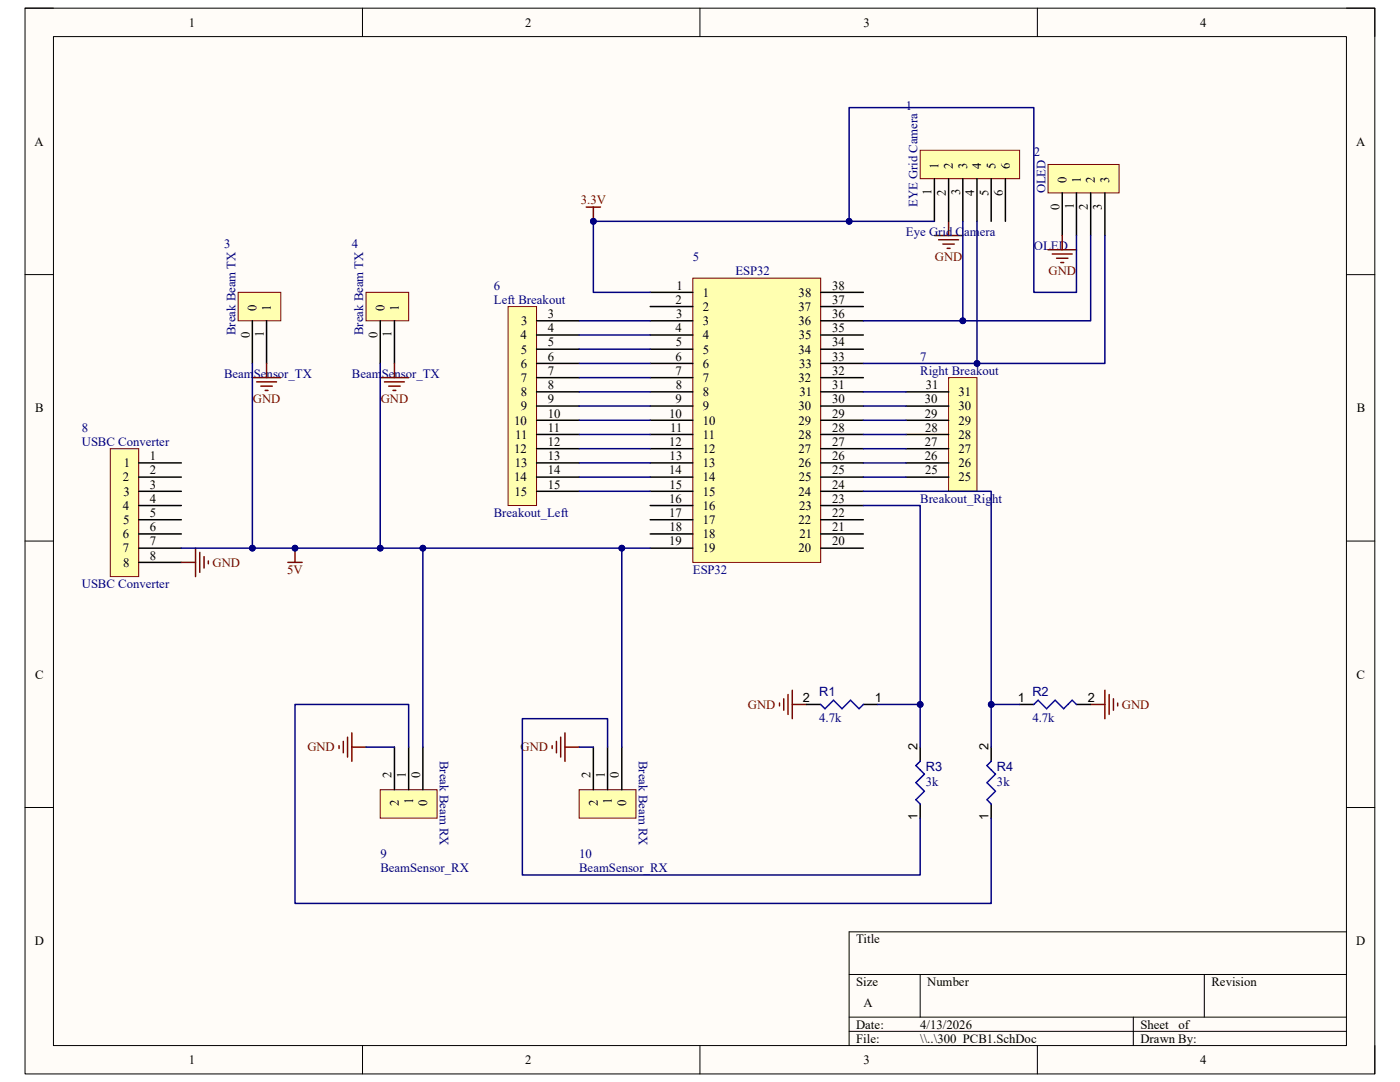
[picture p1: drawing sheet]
<svg xmlns="http://www.w3.org/2000/svg" width="279mm" height="216mm" viewBox="0 0 279 216" stroke-linecap="round" stroke-linejoin="round" font-family="sans-serif">
<path d="M5 1.6h269.4v212.7h-269.4z" fill-rule="evenodd" fill="#fffcf8"/>
<path d="M5 1.6h269.4v212.7h-269.4z" fill="none" stroke="#000" stroke-width=".2"/>
<path d="M10.7 7.3h258v201.3h-258z" fill-rule="evenodd" fill="#fffcf8"/>
<g fill="none" stroke="#000" stroke-width=".2">
<path d="M5 1.6h5.7M10.7 7.3h258v201.3h-258zM72.3 1.6v5.7M139.7 1.6v5.7M207 1.6v5.7M268.7 1.6h5.7v5.7M5 54.8h5.7M268.7 54.8h5.7M5 108h5.7M268.7 108h5.7M5 161.1h5.7M268.7 161.1h5.7"/>
<path d="M169.5 194.4h99.2M183.6 194.4v8.6M240.3 194.4v8.6M268.7 185.9h-99.2v22.7M72.3 208.6v5.7M139.7 208.6v5.7M169.5 203h99.2M169.5 205.8h99.2M207 208.6v5.7M226.2 203v5.6M274.4 208.6v5.7"/>
</g>
<path d="M138.3 55.5h25.5v56.7h-25.5z" fill-rule="evenodd" fill="#ffffb0"/>
<path d="M138.3 55.5h25.5v56.7h-25.5z" fill="none" stroke="#800000" stroke-width=".2"/>
<g fill="none" stroke="#000" stroke-width=".3">
<path d="M129.8 58.3h8.5M163.8 58.3h8.5M129.8 61.2h8.5M129.8 64h8.5M129.8 66.8h8.5M129.8 69.7h8.5M129.8 72.5h8.5M129.8 75.4h8.5M129.8 78.2h8.5M163.8 61.2h8.5M163.8 64h8.5M163.8 66.8h8.5"/>
<path d="M163.8 69.7h8.5M163.8 72.5h8.5M163.8 75.4h8.5M163.8 78.2h8.5M129.8 81h8.5M129.8 83.9h8.5M129.8 86.7h8.5M129.8 89.5h8.5M129.8 92.4h8.5M129.8 95.2h8.5M129.8 98h8.5M163.8 81h8.5"/>
<path d="M163.8 83.9h8.5M163.8 86.7h8.5M163.8 89.5h8.5M163.8 92.4h8.5M163.8 95.2h8.5M163.8 98h8.5M129.8 100.9h8.5M129.8 103.7h8.5M129.8 106.5h8.5M129.8 109.4h8.5M163.8 100.9h8.5M163.8 103.7h8.5"/>
<path d="M163.8 106.5h8.5M163.8 109.4h8.5"/>
</g>
<path d="M75.9 157.6h11.3v5.7h-11.3z" fill-rule="evenodd" fill="#ffffb0"/>
<path d="M75.9 157.6h11.3v5.7h-11.3z" fill="none" stroke="#800000" stroke-width=".2"/>
<path d="M78.7 149.1v8.5M81.6 149.1v8.5M84.4 149.1v8.5" fill="none" stroke="#000" stroke-width=".3"/>
<path d="M115.6 157.6h11.3v5.7h-11.3z" fill-rule="evenodd" fill="#ffffb0"/>
<path d="M115.6 157.6h11.3v5.7h-11.3z" fill="none" stroke="#800000" stroke-width=".2"/>
<path d="M118.4 149.1v8.5M121.3 149.1v8.5M124.1 149.1v8.5" fill="none" stroke="#000" stroke-width=".3"/>
<path d="M209.2 32.8h14.1v5.7h-14.1z" fill-rule="evenodd" fill="#ffffb0"/>
<path d="M209.2 32.8h14.1v5.7h-14.1z" fill="none" stroke="#800000" stroke-width=".2"/>
<path d="M212 38.5v8.5M214.8 38.5v8.5M217.7 38.5v8.5M220.5 38.5v8.5" fill="none" stroke="#000" stroke-width=".3"/>
<path d="M101.4 61.2h5.7v39.7h-5.7z" fill-rule="evenodd" fill="#ffffb0"/>
<path d="M101.4 61.2h5.7v39.7h-5.7z" fill="none" stroke="#800000" stroke-width=".2"/>
<g fill="none" stroke="#000" stroke-width=".3">
<path d="M107.1 64h8.5M107.1 66.8h8.5M107.1 69.7h8.5M107.1 72.5h8.5M107.1 75.4h8.5M107.1 78.2h8.5M107.1 81h8.5M107.1 83.9h8.5M107.1 86.7h8.5M107.1 89.5h8.5M107.1 92.4h8.5M107.1 95.2h8.5"/>
<path d="M107.1 98h8.5"/>
</g>
<path d="M189.3 75.4h5.7v22.6h-5.7z" fill-rule="evenodd" fill="#ffffb0"/>
<path d="M189.3 75.4h5.7v22.6h-5.7z" fill="none" stroke="#800000" stroke-width=".2"/>
<path d="M180.8 78.2h8.5M180.8 95.2h8.5M180.8 92.4h8.5M180.8 89.5h8.5M180.8 86.7h8.5M180.8 83.9h8.5M180.8 81h8.5" fill="none" stroke="#000" stroke-width=".3"/>
<g fill="none" stroke="#800000" stroke-width=".3">
<path d="M220.5 137.7v5.7M221.4 138.6v4M222.2 139.4v2.3M67.7 148.8v.6M68.5 147.9v2.3M69.4 147.1v4M70.2 146.2v5.7M70.2 149.1h2.9M110.2 148.8v.6M111 147.9v2.3M111.9 147.1v4M112.7 149.1h2.9"/>
<path d="M112.7 146.2v5.7M217.7 140.6h2.8M223.1 140.3v.6"/>
</g>
<path d="M47.5 58.3h8.5v5.7h-8.5z" fill-rule="evenodd" fill="#ffffb0"/>
<path d="M47.5 58.3h8.5v5.7h-8.5z" fill="none" stroke="#800000" stroke-width=".2"/>
<path d="M50.4 64v8.5M53.2 64v8.5" fill="none" stroke="#000" stroke-width=".3"/>
<path d="M73 58.3h8.6v5.7h-8.6z" fill-rule="evenodd" fill="#ffffb0"/>
<path d="M73 58.3h8.6v5.7h-8.6z" fill="none" stroke="#800000" stroke-width=".2"/>
<path d="M75.9 64v8.5M78.7 64v8.5" fill="none" stroke="#000" stroke-width=".3"/>
<g fill="none" stroke="#800000" stroke-width=".3">
<path d="M186.5 47h5.7M187.3 47.8h4M188.2 48.7h2.2M189 49.6h.6M189.3 44.2v2.8M50.4 75.4h5.6M51.2 76.2h4M52.1 77.1h2.2M52.9 77.9h.6M53.2 72.5v2.9M75.9 75.4h5.7M76.7 76.2h4"/>
<path d="M77.6 77.1h2.3M78.4 77.9h.6M78.7 72.5v2.9"/>
</g>
<path d="M183.6 30h19.9v5.7h-19.9z" fill-rule="evenodd" fill="#ffffb0"/>
<path d="M183.6 30h19.9v5.7h-19.9z" fill="none" stroke="#800000" stroke-width=".2"/>
<path d="M186.5 35.7v8.5M189.3 35.7v8.5M192.2 35.7v8.5M195 35.7v8.5M197.8 35.7v8.5M200.6 35.7v8.5" fill="none" stroke="#000" stroke-width=".3"/>
<path d="M22 89.5h5.7v25.6h-5.7z" fill-rule="evenodd" fill="#ffffb0"/>
<path d="M22 89.5h5.7v25.6h-5.7z" fill="none" stroke="#800000" stroke-width=".2"/>
<path d="M27.7 92.4h8.5M27.7 95.2h8.5M27.7 98h8.5M27.7 100.9h8.5M27.7 103.7h8.5M27.7 106.5h8.5M27.7 109.4h8.5M27.7 112.2h8.5" fill="none" stroke="#000" stroke-width=".3"/>
<path d="M36.2 112.2h2.8M39 109.4v5.7M39.9 110.2v4M40.7 111.1v2.2M41.6 111.9v.6M57.5 112.2h2.8M58.9 109.4v2.8" fill="none" stroke="#800000" stroke-width=".3"/>
<circle cx="58.9" cy="109.4" r=".57" fill="#000080"/>
<circle cx="58.9" cy="109.4" r=".57" fill="none" stroke="#000080" stroke-width=".2"/>
<path d="M117 41.3h2.8M118.4 41.3v2.9" fill="none" stroke="#800000" stroke-width=".3"/>
<circle cx="118.4" cy="44.2" r=".57" fill="#000080"/>
<circle cx="118.4" cy="44.2" r=".57" fill="none" stroke="#000080" stroke-width=".2"/>
<path d="M209.2 49.8h5.6M210 50.7h4M210.9 51.5h2.2M211.7 52.4h.6M212 47v2.8M156.4 139.4v2.3M157.3 138.6v4M158.1 137.7v5.7M155.6 140.3v.6M158.1 140.6h2.9" fill="none" stroke="#800000" stroke-width=".3"/>
<path d="M161 140.6h2.8M172.3 140.6h2.8M183.6 149.1v2.8M197.8 149.1v2.8M203.5 140.6h2.8M214.8 140.6h2.9M183.6 160.4v2.9M197.8 160.4v2.9" fill="none" stroke="#000" stroke-width=".3"/>
<path d="M163.8 140.6l.8 .8 1.7-1.7 1.7 1.7 1.7-1.7 1.7 1.7 .9-.8M183.6 151.9l-.8 .9 1.7 1.7-1.7 1.7 1.7 1.7-1.7 1.7 .8 .8M197.8 151.9l-.8 .9 1.7 1.7-1.7 1.7 1.7 1.7-1.7 1.7 .8 .8M206.3 140.6l.9-.9 1.7 1.7 1.7-1.7 1.7 1.7 1.7-1.7 .8 .9" fill="none" stroke="#00f" stroke-width=".3"/>
<g fill="none" stroke="#000080" stroke-width=".3">
<path d="M115.6 64h14.2M115.6 66.8h14.2M115.6 69.7h14.2M115.6 72.5h14.2M115.6 75.4h14.2M115.6 78.2h14.2M172.3 78.2h8.5M115.6 81h14.2M115.6 83.9h14.2M115.6 86.7h14.2M115.6 89.5h14.2M115.6 92.4h14.2"/>
<path d="M115.6 95.2h14.2M115.6 98h14.2M172.3 98h25.5v51.1M172.3 81h8.5M172.3 83.9h8.5M172.3 86.7h8.5M172.3 92.4h8.5M172.3 95.2h8.5M172.3 89.5h8.5M73.1 149.1h5.6M115.6 149.1h2.8M121.3 149.1v-5.7h-17.1v31.2h79.4v-11.3"/>
</g>
<circle cx="197.8" cy="140.6" r=".57" fill="#000080"/>
<circle cx="197.8" cy="140.6" r=".57" fill="none" stroke="#000080" stroke-width=".2"/>
<path d="M81.6 149.1v-8.5h-22.7v39.7h138.9v-17M197.8 140.6h5.7" fill="none" stroke="#000080" stroke-width=".3"/>
<circle cx="197.8" cy="140.6" r=".57" fill="#000080"/>
<circle cx="197.8" cy="140.6" r=".57" fill="none" stroke="#000080" stroke-width=".2"/>
<path d="M195 44.2v28.3" fill="none" stroke="#000080" stroke-width=".3"/>
<circle cx="195" cy="72.5" r=".57" fill="#000080"/>
<circle cx="195" cy="72.5" r=".57" fill="none" stroke="#000080" stroke-width=".2"/>
<path d="M124.1 109.4v39.7" fill="none" stroke="#000080" stroke-width=".3"/>
<circle cx="124.1" cy="109.4" r=".57" fill="#000080"/>
<circle cx="124.1" cy="109.4" r=".57" fill="none" stroke="#000080" stroke-width=".2"/>
<path d="M84.4 109.4v39.7" fill="none" stroke="#000080" stroke-width=".3"/>
<circle cx="84.4" cy="109.4" r=".57" fill="#000080"/>
<circle cx="84.4" cy="109.4" r=".57" fill="none" stroke="#000080" stroke-width=".2"/>
<path d="M75.9 72.5v36.9" fill="none" stroke="#000080" stroke-width=".3"/>
<circle cx="75.9" cy="109.4" r=".57" fill="#000080"/>
<circle cx="75.9" cy="109.4" r=".57" fill="none" stroke="#000080" stroke-width=".2"/>
<path d="M186.5 44.2h-68.1v14.1h11.4" fill="none" stroke="#000080" stroke-width=".3"/>
<circle cx="118.4" cy="44.2" r=".57" fill="#000080"/>
<circle cx="118.4" cy="44.2" r=".57" fill="none" stroke="#000080" stroke-width=".2"/>
<circle cx="169.5" cy="44.2" r=".57" fill="#000080"/>
<circle cx="169.5" cy="44.2" r=".57" fill="none" stroke="#000080" stroke-width=".2"/>
<path d="M50.4 72.5v36.9" fill="none" stroke="#000080" stroke-width=".3"/>
<circle cx="50.4" cy="109.4" r=".57" fill="#000080"/>
<circle cx="50.4" cy="109.4" r=".57" fill="none" stroke="#000080" stroke-width=".2"/>
<path d="M36.2 109.4h93.6" fill="none" stroke="#000080" stroke-width=".3"/>
<circle cx="50.4" cy="109.4" r=".57" fill="#000080"/>
<circle cx="50.4" cy="109.4" r=".57" fill="none" stroke="#000080" stroke-width=".2"/>
<circle cx="58.9" cy="109.4" r=".57" fill="#000080"/>
<circle cx="58.9" cy="109.4" r=".57" fill="none" stroke="#000080" stroke-width=".2"/>
<circle cx="75.9" cy="109.4" r=".57" fill="#000080"/>
<circle cx="75.9" cy="109.4" r=".57" fill="none" stroke="#000080" stroke-width=".2"/>
<circle cx="84.4" cy="109.4" r=".57" fill="#000080"/>
<circle cx="84.4" cy="109.4" r=".57" fill="none" stroke="#000080" stroke-width=".2"/>
<circle cx="124.1" cy="109.4" r=".57" fill="#000080"/>
<circle cx="124.1" cy="109.4" r=".57" fill="none" stroke="#000080" stroke-width=".2"/>
<path d="M169.5 44.2v-22.7h36.8v36.8h8.5v-11.3" fill="none" stroke="#000080" stroke-width=".3"/>
<circle cx="169.5" cy="44.2" r=".57" fill="#000080"/>
<circle cx="169.5" cy="44.2" r=".57" fill="none" stroke="#000080" stroke-width=".2"/>
<path d="M192.2 44.2v19.8h-19.9" fill="none" stroke="#000080" stroke-width=".3"/>
<circle cx="192.1" cy="64" r=".57" fill="#000080"/>
<circle cx="192.1" cy="64" r=".57" fill="none" stroke="#000080" stroke-width=".2"/>
<path d="M217.7 47v17h-25.5" fill="none" stroke="#000080" stroke-width=".3"/>
<circle cx="192.1" cy="64" r=".57" fill="#000080"/>
<circle cx="192.1" cy="64" r=".57" fill="none" stroke="#000080" stroke-width=".2"/>
<path d="M220.5 47v25.5h-48.2" fill="none" stroke="#000080" stroke-width=".3"/>
<circle cx="195" cy="72.5" r=".57" fill="#000080"/>
<circle cx="195" cy="72.5" r=".57" fill="none" stroke="#000080" stroke-width=".2"/>
<path d="M172.3 100.9h11.3v39.7" fill="none" stroke="#000080" stroke-width=".3"/>
<circle cx="183.6" cy="140.6" r=".57" fill="#000080"/>
<circle cx="183.6" cy="140.6" r=".57" fill="none" stroke="#000080" stroke-width=".2"/>
<path d="M175.1 140.6h8.5v8.5" fill="none" stroke="#000080" stroke-width=".3"/>
<circle cx="183.6" cy="140.6" r=".57" fill="#000080"/>
<circle cx="183.6" cy="140.6" r=".57" fill="none" stroke="#000080" stroke-width=".2"/>
<g font-size="2.5">
<text x="37.7" y="5.3">1</text>
<text x="104.8" y="5.3">2</text>
<text x="172.3" y="5.3">3</text>
<text x="239.5" y="5.3">4</text>
<text x="6.9" y="29.1">A</text>
<text x="270.6" y="29.1">A</text>
<text x="187.3" y="33.7" transform="rotate(-90 187.3 33.7)">1</text>
<text x="190.2" y="33.7" transform="rotate(-90 190.2 33.7)">2</text>
<text x="193" y="33.7" transform="rotate(-90 193 33.7)">3</text>
<text x="195.8" y="33.7" transform="rotate(-90 195.8 33.7)">4</text>
<text x="198.7" y="33.7" transform="rotate(-90 198.7 33.7)">5</text>
<text x="201.5" y="33.7" transform="rotate(-90 201.5 33.7)">6</text>
<text x="185.9" y="38.9" transform="rotate(-90 185.9 38.9)">1</text>
<text x="188.8" y="39.1" transform="rotate(-90 188.8 39.1)">2</text>
<text x="191.6" y="39" transform="rotate(-90 191.6 39)">3</text>
<text x="194.4" y="39.1" transform="rotate(-90 194.4 39.1)">4</text>
<text x="197.3" y="39" transform="rotate(-90 197.3 39)">5</text>
<text x="200.1" y="39.1" transform="rotate(-90 200.1 39.1)">6</text>
<text x="211.5" y="42" transform="rotate(-90 211.5 42)">0</text>
<text x="212.9" y="36.5" transform="rotate(-90 212.9 36.5)">0</text>
<text x="214.3" y="41.7" transform="rotate(-90 214.3 41.7)">1</text>
<text x="215.7" y="36.5" transform="rotate(-90 215.7 36.5)">1</text>
<text x="217.1" y="41.9" transform="rotate(-90 217.1 41.9)">2</text>
<text x="218.5" y="36.5" transform="rotate(-90 218.5 36.5)">2</text>
<text x="219.9" y="41.8" transform="rotate(-90 219.9 41.8)">3</text>
<text x="221.4" y="36.5" transform="rotate(-90 221.4 36.5)">3</text>
<text x="135" y="57.8">1</text>
<text x="140.3" y="59.2">1</text>
<text x="159.4" y="59.2">38</text>
<text x="166.1" y="57.8">38</text>
<text x="51.2" y="62" transform="rotate(-90 51.2 62)">0</text>
<text x="54.1" y="62" transform="rotate(-90 54.1 62)">1</text>
<text x="76.8" y="62" transform="rotate(-90 76.8 62)">0</text>
<text x="79.6" y="62" transform="rotate(-90 79.6 62)">1</text>
<text x="104" y="64.9">3</text>
<text x="109.3" y="63.5">3</text>
<text x="134.8" y="60.6">2</text>
<text x="134.9" y="63.5">3</text>
<text x="140.3" y="62.1">2</text>
<text x="140.3" y="64.9">3</text>
<text x="159.3" y="64.9">36</text>
<text x="159.3" y="62.1">37</text>
<text x="166.1" y="63.5">36</text>
<text x="166.1" y="60.6">37</text>
<text x="49.8" y="67.5" transform="rotate(-90 49.8 67.5)">0</text>
<text x="52.7" y="67.2" transform="rotate(-90 52.7 67.2)">1</text>
<text x="75.3" y="67.5" transform="rotate(-90 75.3 67.5)">0</text>
<text x="78.1" y="67.2" transform="rotate(-90 78.1 67.2)">1</text>
<text x="103.9" y="67.7">4</text>
<text x="104" y="70.6">5</text>
<text x="109.3" y="66.3">4</text>
<text x="109.3" y="69.1">5</text>
<text x="109.3" y="72">6</text>
<text x="134.8" y="66.3">4</text>
<text x="134.8" y="72">6</text>
<text x="134.9" y="69.1">5</text>
<text x="140.3" y="67.7">4</text>
<text x="140.3" y="70.6">5</text>
<text x="159.3" y="70.6">34</text>
<text x="159.4" y="67.7">35</text>
<text x="166.1" y="72">33</text>
<text x="166.1" y="69.1">34</text>
<text x="166.1" y="66.3">35</text>
<text x="103.9" y="73.4">6</text>
<text x="103.9" y="76.2">7</text>
<text x="109.3" y="74.8">7</text>
<text x="109.3" y="77.6">8</text>
<text x="134.8" y="74.8">7</text>
<text x="134.9" y="77.6">8</text>
<text x="140.3" y="73.4">6</text>
<text x="140.3" y="76.2">7</text>
<text x="159.3" y="76.2">32</text>
<text x="159.5" y="73.4">33</text>
<text x="166.1" y="77.6">31</text>
<text x="166.1" y="74.8">32</text>
<text x="184.8" y="77.6">31</text>
<text x="7" y="82.3">B</text>
<text x="103.9" y="81.9">9</text>
<text x="104" y="79">8</text>
<text x="109.3" y="80.5">9</text>
<text x="109.3" y="83.3">10</text>
<text x="133.5" y="83.3">10</text>
<text x="134.8" y="80.5">9</text>
<text x="140.3" y="79">8</text>
<text x="140.3" y="81.9">9</text>
<text x="159.3" y="81.9">30</text>
<text x="159.6" y="79">31</text>
<text x="166.1" y="83.3">29</text>
<text x="166.1" y="80.5">30</text>
<text x="184.6" y="83.3">29</text>
<text x="184.6" y="80.5">30</text>
<text x="191.3" y="81.9">30</text>
<text x="191.3" y="79">31</text>
<text x="270.8" y="82.3">B</text>
<text x="102.6" y="84.7">10</text>
<text x="102.8" y="87.5">11</text>
<text x="109.3" y="86.1">11</text>
<text x="109.3" y="89">12</text>
<text x="133.6" y="89">12</text>
<text x="133.7" y="86.1">11</text>
<text x="140.3" y="84.7">10</text>
<text x="140.3" y="87.5">11</text>
<text x="159.3" y="84.7">29</text>
<text x="159.4" y="87.5">28</text>
<text x="166.1" y="89">27</text>
<text x="166.1" y="86.1">28</text>
<text x="184.6" y="89">27</text>
<text x="184.6" y="86.1">28</text>
<text x="191.3" y="87.5">28</text>
<text x="191.3" y="84.7">29</text>
<text x="24.7" y="93.2">1</text>
<text x="29.9" y="91.8">1</text>
<text x="29.9" y="94.7">2</text>
<text x="102.6" y="90.4">12</text>
<text x="102.7" y="93.2">13</text>
<text x="109.3" y="91.8">13</text>
<text x="109.3" y="94.7">14</text>
<text x="133.5" y="94.7">14</text>
<text x="133.6" y="91.8">13</text>
<text x="140.3" y="90.4">12</text>
<text x="140.3" y="93.2">13</text>
<text x="159.3" y="93.2">26</text>
<text x="159.3" y="90.4">27</text>
<text x="166.1" y="94.7">25</text>
<text x="166.1" y="91.8">26</text>
<text x="184.6" y="91.8">26</text>
<text x="184.7" y="94.7">25</text>
<text x="191.3" y="93.2">26</text>
<text x="191.3" y="90.4">27</text>
<text x="24.5" y="96.1">2</text>
<text x="24.5" y="101.7">4</text>
<text x="24.6" y="98.9">3</text>
<text x="29.9" y="97.5">3</text>
<text x="29.9" y="100.3">4</text>
<text x="102.6" y="96.1">14</text>
<text x="102.7" y="98.9">15</text>
<text x="109.3" y="97.5">15</text>
<text x="133.5" y="100.3">16</text>
<text x="133.6" y="97.5">15</text>
<text x="140.3" y="96.1">14</text>
<text x="140.3" y="98.9">15</text>
<text x="140.3" y="101.7">16</text>
<text x="159.3" y="98.9">24</text>
<text x="159.4" y="96.1">25</text>
<text x="159.5" y="101.7">23</text>
<text x="166.1" y="100.3">23</text>
<text x="166.1" y="97.5">24</text>
<text x="191.3" y="96.1">25</text>
<text x="24.5" y="107.4">6</text>
<text x="24.6" y="104.6">5</text>
<text x="29.9" y="103.2">5</text>
<text x="29.9" y="106">6</text>
<text x="133.6" y="103.2">17</text>
<text x="133.6" y="106">18</text>
<text x="140.3" y="104.6">17</text>
<text x="140.3" y="107.4">18</text>
<text x="159.3" y="104.6">22</text>
<text x="159.6" y="107.4">21</text>
<text x="166.1" y="106">21</text>
<text x="166.1" y="103.2">22</text>
<text x="24.5" y="110.2">7</text>
<text x="24.6" y="113.1">8</text>
<text x="29.9" y="108.8">7</text>
<text x="29.9" y="111.7">8</text>
<text x="133.6" y="108.8">19</text>
<text x="140.3" y="110.2">19</text>
<text x="159.3" y="110.2">20</text>
<text x="166.1" y="108.8">20</text>
<text x="7" y="135.4">C</text>
<text x="270.7" y="135.4">C</text>
<text x="160.2" y="140">2</text>
<text x="174.6" y="140">1</text>
<text x="203.1" y="140">1</text>
<text x="217.1" y="140">2</text>
<text x="183.1" y="149.6" transform="rotate(-90 183.1 149.6)">2</text>
<text x="197.3" y="149.6" transform="rotate(-90 197.3 149.6)">2</text>
<text x="78.1" y="155.3" transform="rotate(-90 78.1 155.3)">2</text>
<text x="81" y="155.3" transform="rotate(-90 81 155.3)">1</text>
<text x="83.8" y="155.3" transform="rotate(-90 83.8 155.3)">0</text>
<text x="117.9" y="155.3" transform="rotate(-90 117.9 155.3)">2</text>
<text x="120.7" y="155.3" transform="rotate(-90 120.7 155.3)">1</text>
<text x="123.5" y="155.3" transform="rotate(-90 123.5 155.3)">0</text>
<text x="79.6" y="160.7" transform="rotate(-90 79.6 160.7)">2</text>
<text x="82.4" y="160.5" transform="rotate(-90 82.4 160.5)">1</text>
<text x="85.3" y="160.7" transform="rotate(-90 85.3 160.7)">0</text>
<text x="119.3" y="160.7" transform="rotate(-90 119.3 160.7)">2</text>
<text x="122.1" y="160.5" transform="rotate(-90 122.1 160.5)">1</text>
<text x="125" y="160.7" transform="rotate(-90 125 160.7)">0</text>
<text x="183.1" y="163.6" transform="rotate(-90 183.1 163.6)">1</text>
<text x="197.3" y="163.6" transform="rotate(-90 197.3 163.6)">1</text>
<text x="6.9" y="188.6">D</text>
<text x="170.9" y="188.2">Title</text>
<text x="270.7" y="188.6">D</text>
<text x="170.9" y="196.7">Size</text>
<text x="185" y="196.7">Number</text>
<text x="241.8" y="196.7">Revision</text>
<text x="172.3" y="201">A</text>
<text x="170.9" y="205.2">Date:</text>
<text x="170.9" y="208.1">File:</text>
<text x="183.6" y="205.2">4/13/2026</text>
<text x="183.7" y="208.1">\\..\300_PCB1.SchDoc</text>
<text x="227.6" y="205.2">Sheet</text>
<text x="227.6" y="208.1">Drawn By:</text>
<text x="235.2" y="205.2">of</text>
<text x="37.7" y="212.3">1</text>
<text x="104.8" y="212.3">2</text>
<text x="172.3" y="212.3">3</text>
<text x="239.5" y="212.3">4</text>
</g>
<g font-size="2.5" fill="#000080">
<text x="180.8" y="21.9">1</text>
<text x="206.3" y="31.2">2</text>
<text x="183.1" y="41.3" transform="rotate(-90 183.1 41.3)">EYE Grid Camera</text>
<text x="208.6" y="38.5" transform="rotate(-90 208.6 38.5)">OLED</text>
<text x="180.8" y="47">Eye Grid Camera</text>
<text x="44.7" y="49.5">3</text>
<text x="70.2" y="49.5">4</text>
<text x="138.3" y="52.1">5</text>
<text x="206.3" y="49.9">OLED</text>
<text x="98.6" y="57.8">6</text>
<text x="146.8" y="54.9">ESP32</text>
<text x="98.6" y="60.6">Left Breakout</text>
<text x="47" y="66.8" transform="rotate(-90 47 66.8)">Break Beam TX</text>
<text x="72.5" y="66.8" transform="rotate(-90 72.5 66.8)">Break Beam TX</text>
<text x="183.6" y="72">7</text>
<text x="44.7" y="75.4">BeamSensor_TX</text>
<text x="70.2" y="75.4">BeamSensor_TX</text>
<text x="183.6" y="74.8">Right Breakout</text>
<text x="16.3" y="89">USBC Converter</text>
<text x="16.3" y="86.1">8</text>
<text x="183.6" y="100.3">Breakout_Right</text>
<text x="98.6" y="103.2">Breakout_Left</text>
<text x="16.3" y="117.3">USBC Converter</text>
<text x="138.3" y="114.5">ESP32</text>
<text x="163.5" y="144">4.7k</text>
<text x="163.5" y="138.9">R1</text>
<text x="206" y="144">4.7k</text>
<text x="206" y="138.9">R2</text>
<text x="87.8" y="151.9" transform="rotate(90 87.8 151.9)">Break Beam RX</text>
<text x="127.5" y="151.9" transform="rotate(90 127.5 151.9)">Break Beam RX</text>
<text x="184.8" y="153.9">R3</text>
<text x="199" y="153.9">R4</text>
<text x="184.8" y="156.8">3k</text>
<text x="199" y="156.8">3k</text>
<text x="75.9" y="171.1">9</text>
<text x="75.9" y="173.9">BeamSensor_RX</text>
<text x="115.6" y="171.1">10</text>
<text x="115.6" y="173.9">BeamSensor_RX</text>
</g>
<g font-size="2.5" fill="#800000">
<text x="115.9" y="40.8">3.3V</text>
<text x="186.6" y="52.1">GND</text>
<text x="209.3" y="54.9">GND</text>
<text x="50.5" y="80.5">GND</text>
<text x="76" y="80.5">GND</text>
<text x="42.4" y="113.1">GND</text>
<text x="57.3" y="114.5">5V</text>
<text x="149.3" y="141.4">GND</text>
<text x="223.9" y="141.4">GND</text>
<text x="61.3" y="149.9">GND</text>
<text x="103.9" y="149.9">GND</text>
</g>
</svg>
